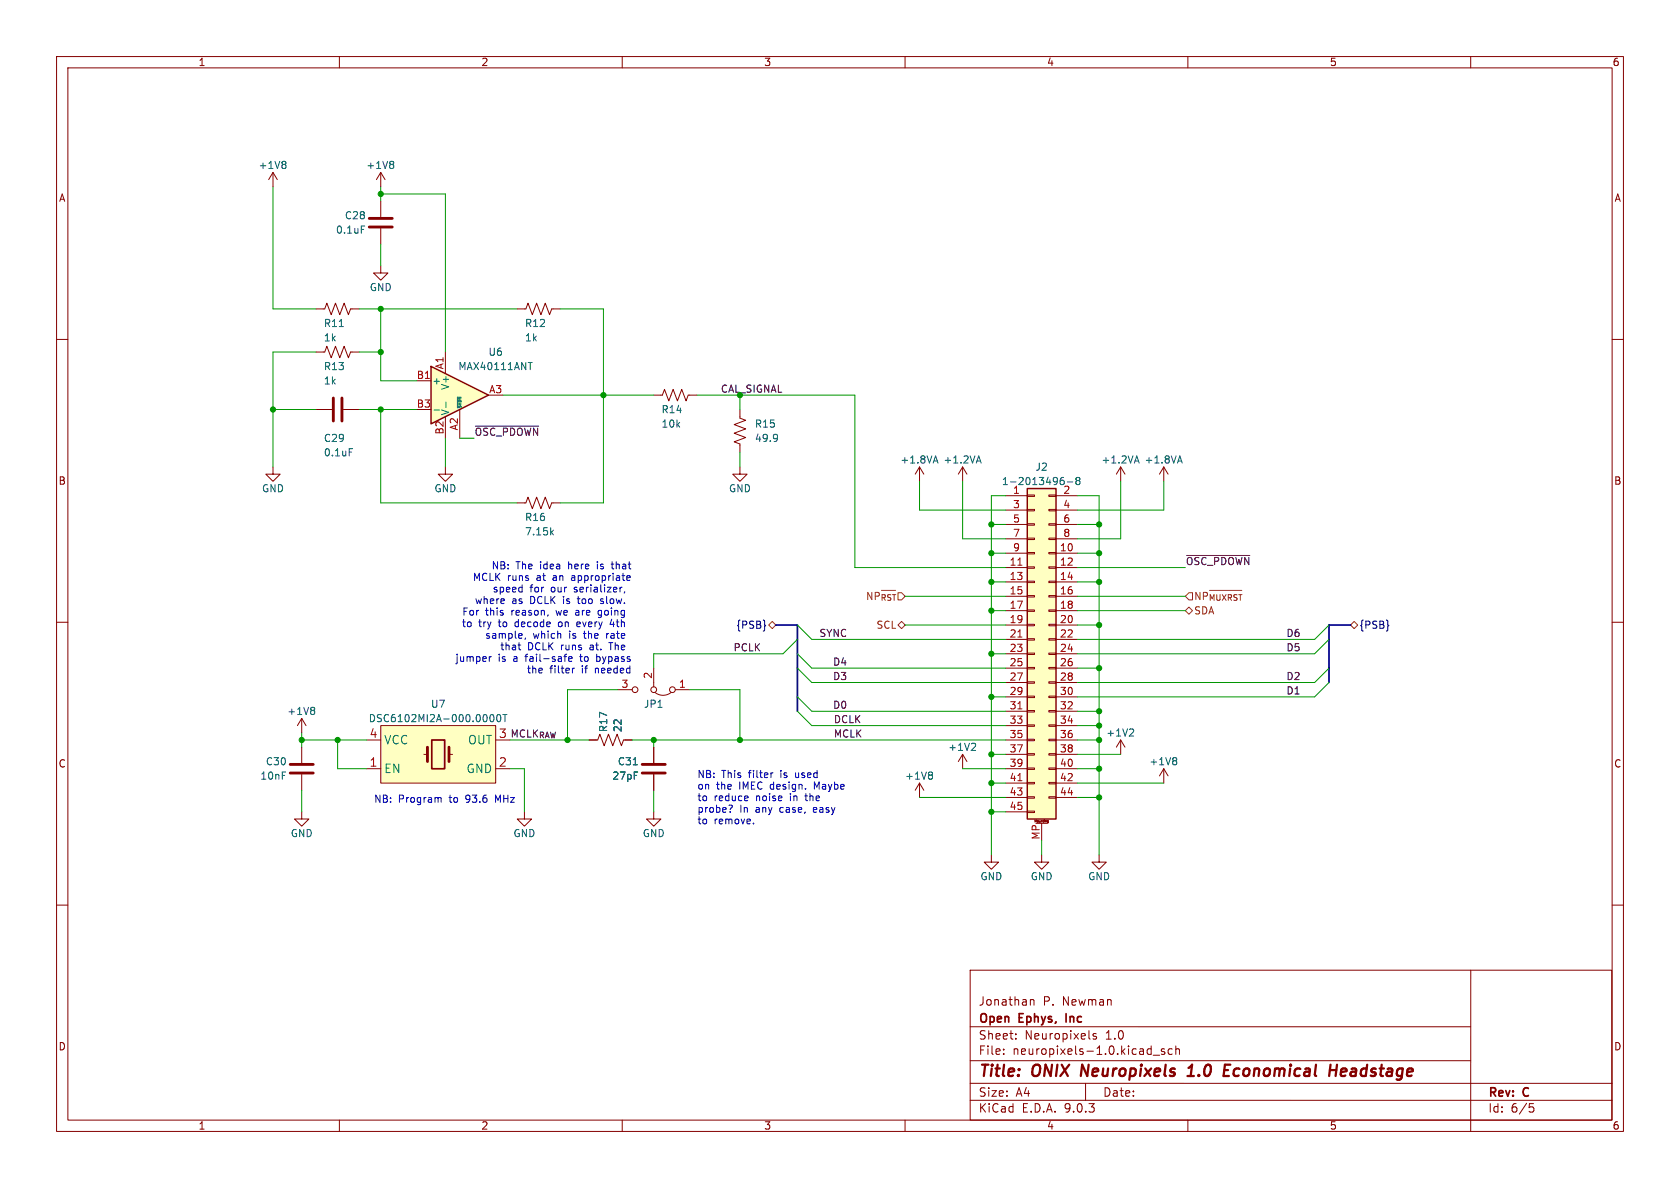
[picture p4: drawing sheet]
<svg xmlns="http://www.w3.org/2000/svg" width="297mm" height="210mm" viewBox="0 0 297 210" stroke-linecap="round" stroke-linejoin="round" font-family="sans-serif">
<g fill="none" stroke="#840000" stroke-width=".18">
<path d="M10 10h277v190h-277zM12 12h273v186h-273zM60 10v2M110 10v2M160 10v2M210 10v2M260 10v2M48.3 30.5l.7 1.3M48.3 30.5l-.8 1.3M48.3 30.5v2.5M67.3 35.6v2.8M67.3 47v1.3h1.3l-1.3 1.2-1.3-1.2h1.3"/>
<path d="M67.3 40.4v2.8M91.4 54.6h1.6l.3-1 .8 2 .8-2 .7 2 .8-2 .8 2 .3-1h1.6M10 60h2M115.6 69.9h1.5l.4-1.1 .7 2.1 .8-2.1 .8 2.1 .7-2.1 .8 2.1 .4-1h1.5M285 60h2M91.4 88.9h1.6l.3-1 .8 2 .8-2 .7 2 .8-2 .8 2 .3-1h1.6M130.8 82.6v1.2h1.3l-1.3 1.3-1.3-1.3h1.3M162.6 82.6l-.8 1.2M162.6 82.6l.7 1.2M162.6 82.6v2.5M170.2 82.6v2.5M170.2 82.6l-.8 1.2"/>
<path d="M170.2 82.6l.7 1.2M205.7 82.6v2.5M205.7 82.6l.8 1.2M205.7 82.6l-.7 1.2M10 110h2M285 110h2M170.2 133.4l-.8 1.2M170.2 133.4l.7 1.2M170.2 133.4v2.5M205.7 135.9l-.7 1.3M205.7 135.9l.8 1.3M205.7 135.9v2.5"/>
<path d="M92.7 143.5v1.3h1.3l-1.3 1.3-1.3-1.3h1.3M175.3 151.1v1.3h1.2l-1.2 1.3-1.3-1.3h1.3M10 160h2M171.5 171.5h113.4v26.5h-113.4zM182.2 176.7v1M182.2 176.8l.2-.1 .3 .1 .1 .9M260 171.5v28.5M285 160h2M60 198v2M110 198v2M160 198v2M171.5 194.5h113.5"/>
<path d="M171.5 191.5h113.5M171.5 187.5h88.5M171.5 181.5h88.5M177.4 186.3v.1M177.4 185.5v.1M179.6 183.6v.1M179.6 182.8v.1M191.9 191.5v3M193.8 182.8l-.4-.1-.2 .2 .1 .2 .5 .2v.3h-.6M203.9 186.5h1.1M205.9 185.5l-.4-.1-.2 .2 .1 .2 .5 .2v.3h-.6M207.2 185.5l-.4-.1-.3 .3v.4l.2 .2h.5"/>
<path d="M207.9 185.5l.2-.1 .3 .1 .1 .9M207.9 184.9v1.5M210 198v2M270.4 195.1h.7M270.5 195.7h.4l.3 .3-.2 .5-.5 .1"/>
</g>
<path d="M191.3 188.2l-.2 2M209.9 190.2h1.2M210.1 188.8l.6-.6-.2 2M216.3 190.2h1M216.4 189.2h.7M216.6 188.2h.9M235.1 189.2h1.1M236.4 188.2l-.3 2M237.8 188.9l-.6 .1-.2 .9 .3 .3h.3M238 189.4l-.9 .1" fill="none" stroke="#840000" stroke-width=".4"/>
<path d="M188.5 179.2v1.5" fill="none" stroke="#840000" stroke-width=".3"/>
<path d="M50.3 28.5l.3 .3-.3 .3 .3 .2v.2l-.3 .3M63.9 39.9h.6M97.5 94.1l.3 .5M97.8 93.7l-.4 .5M165.1 81.5h.6M165.4 80.6l.4 1.3M172.7 81.5h.6M173 80.6l.4 1.3M208.3 81.5h.6M208.6 80.6l.4 1.3M172.2 131.4l.3 .2-.1 .3-.7 .8h.8M207.8 133.9l.2 .3-.2 .3 .2 .2v.3l-.2 .2" fill="none" stroke="#006464" stroke-width=".18"/>
<path d="M65.3 38.6h4M65.3 40.1h4" fill="none" stroke="#840000" stroke-width=".51"/>
<path d="M181.6 86.4h5.1v58.4h-5.1z" fill="#ffffc2"/>
<path d="M181.6 86.4h5.1v58.4h-5.1z" fill="none" stroke="#840000" stroke-width=".25"/>
<g fill="none" stroke="#840000" stroke-width=".18">
<path d="M55.9 54.6h1.5l.4-1 .7 2 .8-2 .8 2 .7-2 .8 2 .4-1h1.5M177.8 87.6h3.8M177.8 90.2h3.8M177.8 92.7h3.8M177.8 95.3h3.8M177.8 97.8h3.8M181.6 87.5h1.3v.3h-1.3zM181.6 90h1.3v.3h-1.3zM181.6 92.6h1.3v.2h-1.3zM181.6 95.1h1.3v.3h-1.3zM181.6 97.7h1.3v.2h-1.3zM185.4 87.5h1.3v.3h-1.3z"/>
<path d="M185.4 90h1.3v.3h-1.3zM185.4 92.6h1.3v.2h-1.3zM185.4 95.1h1.3v.3h-1.3zM185.4 97.7h1.3v.2h-1.3zM186.7 87.6h3.8M186.7 90.2h3.8M186.7 92.7h3.8M186.7 95.3h3.8M186.7 97.8h3.8M177.8 100.3h3.8M177.8 102.9h3.8M177.8 105.4h3.8"/>
<path d="M177.8 108h3.8M177.8 110.5h3.8M177.8 113h3.8M177.8 115.6h3.8M177.8 118.1h3.8M181.6 100.2h1.3v.3h-1.3zM181.6 102.7h1.3v.3h-1.3zM181.6 105.3h1.3v.2h-1.3zM181.6 107.8h1.3v.3h-1.3zM181.6 110.4h1.3v.2h-1.3zM181.6 112.9h1.3v.3h-1.3zM181.6 115.4h1.3v.3h-1.3z"/>
<path d="M181.6 118h1.3v.2h-1.3zM185.4 100.2h1.3v.3h-1.3zM185.4 102.7h1.3v.3h-1.3zM185.4 105.3h1.3v.2h-1.3zM185.4 107.8h1.3v.3h-1.3zM185.4 110.4h1.3v.2h-1.3zM185.4 112.9h1.3v.3h-1.3zM185.4 115.4h1.3v.3h-1.3zM185.4 118h1.3v.2h-1.3zM186.7 100.3h3.8M186.7 102.9h3.8M186.7 105.4h3.8"/>
<path d="M186.7 108h3.8M186.7 110.5h3.8M186.7 113h3.8M186.7 115.6h3.8M186.7 118.1h3.8M177.8 120.7h3.8M177.8 123.2h3.8M177.8 125.7h3.8M177.8 128.3h3.8M177.8 130.8h3.8M177.8 133.4h3.8M177.8 135.9h3.8"/>
<path d="M177.8 138.4h3.8M181.6 120.5h1.3v.3h-1.3zM181.6 123.1h1.3v.2h-1.3zM181.6 125.6h1.3v.3h-1.3zM181.6 128.1h1.3v.3h-1.3zM181.6 130.7h1.3v.2h-1.3zM181.6 133.2h1.3v.3h-1.3zM181.6 135.8h1.3v.2h-1.3zM181.6 138.3h1.3v.3h-1.3zM185.4 120.5h1.3v.3h-1.3zM185.4 123.1h1.3v.2h-1.3zM185.4 125.6h1.3v.3h-1.3z"/>
<path d="M185.4 128.1h1.3v.3h-1.3zM185.4 130.7h1.3v.2h-1.3zM185.4 133.2h1.3v.3h-1.3zM185.4 135.8h1.3v.2h-1.3zM185.4 138.3h1.3v.3h-1.3zM186.7 120.7h3.8M186.7 123.2h3.8M186.7 125.7h3.8M186.7 128.3h3.8M186.7 130.8h3.8M186.7 133.4h3.8M186.7 135.9h3.8"/>
<path d="M186.7 138.4h3.8M177.8 141h3.8M177.8 143.5h3.8M181.6 140.8h1.3v.3h-1.3zM181.6 143.4h1.3v.2h-1.3zM183 145.3v-.4l.1 .3 .1-.3v.4M183.1 145.5h2.1M184.1 145.5v3.1M184.4 144.9v.4M184.6 144.9v.1M184.7 145h-.1M185.2 145.1v.2h.1"/>
<path d="M185.2 145.1h.1M185.3 145.1h-.1M185.3 145.1h.1M185.3 145.1v.3h-.1M185.3 145.3h.1M185.4 140.8h1.3v.3h-1.3zM186.7 141h3.8"/>
</g>
<path d="M179.9 99.9h.8M179.9 112.6h.8M179.9 125.3h.8M179.9 138h.8" fill="none" stroke="#a90000" stroke-width=".18"/>
<path d="M60 57.7h.7M187.5 84.9h.4l.2 .1v.5M188 84.4l-.4 .1M188.7 85.2h1M190.4 84.9l-.2-.2 .2-.3h.3l.2 .2-.2 .3M190.4 84.9l-.2 .3 .1 .3 .1 .2 .4-.1 .1-.2v-.2l-.2-.3M190.4 84.9h.3" fill="none" stroke="#006464" stroke-width=".18"/>
<path d="M76.2 64.8l10.2 5.1-10.2 5z" fill="#ffffc2"/>
<path d="M76.2 64.8l10.2 5.1-10.2 5z" fill="none" stroke="#840000" stroke-width=".25"/>
<path d="M67.3 30.5l.8 1.3M67.3 30.5l-.8 1.3M67.3 30.5v2.5M55.9 62.2h1.5l.4-1 .7 2 .8-2 .8 2 .7-2 .8 2 .4-1h1.5M73.7 67.3h2.5M78.7 62.2v3.8M78.7 73.7v3.8M81.3 72.4v5.1M78.7 82.6v1.2h1.3l-1.3 1.3-1.2-1.3h1.2" fill="none" stroke="#840000" stroke-width=".18"/>
<path d="M69.4 28.5l.2 .3-.2 .3 .2 .2v.2l-.2 .3M76.7 72.5h1M78.8 71.1v.9M80.9 70.2v1.9M93.4 64.1h.7" fill="none" stroke="#006464" stroke-width=".18"/>
<path d="M67.3 128.3h20.3v10.1h-20.3z" fill="#ffffc2"/>
<g fill="none" stroke="#840000" stroke-width=".18">
<path d="M55.9 72.4h2.8M60.7 72.4h2.8M130.8 72.4v1.5l1 .4-2 .8 2 .7-2 .8 2 .7-2 .8 1 .4v1.5M48.3 82.6v1.2h1.2l-1.2 1.3-1.3-1.3h1.3M198.1 82.6v2.5M198.1 82.6l.8 1.2M198.1 82.6l-.7 1.2M115.6 118.1v3.3M53.3 127l.8 1.3M53.3 127l-.7 1.3M53.3 127v2.5M53.3 132.1v2.8"/>
<path d="M53.3 136.9v2.8M64.8 130.8h2.5M64.8 135.9h2.5M67.3 128.3h20.3v10.1h-20.3zM74.9 133.4h.7M79.4 133.4h.6M87.6 130.8h2.6M87.6 135.9h2.6M104.1 130.8h1.6l.3-1 .8 2 .8-2 .7 2 .8-2 .8 2 .3-1h1.6M109.2 121.9h2.6M115.6 132.1v2.8M115.6 136.9v2.8"/>
<path d="M115.8 122.4a2.26 2.26 0 0 0 2.8 0M119.4 121.9h2.5M162.6 138.4l-.8 1.3M162.6 138.4l.7 1.3M162.6 138.4v2.6M198.1 130.8l-.7 1.3M198.1 130.8l.8 1.3M198.1 130.8v2.6M53.3 143.5v1.3h1.3l-1.3 1.3-1.2-1.3h1.2M115.6 143.5v1.3h1.2l-1.2 1.3-1.3-1.3h1.3M184.1 151.1v1.3h-1.2l1.2 1.3 1.3-1.3h-1.3M194.3 151.1v1.3h-1.3l1.3 1.3 1.3-1.3h-1.3"/>
<circle cx="112.3" cy="121.9" r=".51"/>
<circle cx="115.6" cy="121.9" r=".51"/>
<circle cx="118.9" cy="121.9" r=".51"/>
</g>
<path d="M58.9 70.4v4M60.5 70.4v4M51.3 135.1h4.1M51.3 136.7h4.1M75.6 132.1v2.5M79.4 132.1v2.5M113.5 135.1h4.1M113.5 136.7h4.1" fill="none" stroke="#840000" stroke-width=".51"/>
<path d="M76.3 130.8h2.3v5.1h-2.3z" fill="none" stroke="#840000" stroke-width=".3"/>
<g fill="none" stroke="#006464" stroke-width=".18">
<path d="M61.7 79.3h.6M137.3 76.8l.1 .1a1.07 1.07 0 0 1-.1 1M137.5 77.3l-.2 .2M200.7 81.5h.6M201 80.6l.4 1.3M55.4 125l.2 .3-.2 .3 .2 .2v.3l-.2 .2M86.8 126.4l.1-.1a.68 .68 0 0 1 .4 .6 .68 .68 0 0 1-.4 .7 .84 .84 0 0 1-.1-1.2zM87.9 126.4l.2-.1a.68 .68 0 0 1 .5 .6 .68 .68 0 0 1-.5 .7l-.2-.1-.1-.4zM88.9 126.3h.7M89.3 126.3v1.3M112 135.2h.7M164.6 136.5l.3 .2-.3 .3 .3 .3v.2l-.3 .2"/>
<path d="M200.2 128.8l.2 .3v.3l-.8 .7h.8"/>
</g>
<path d="M135.2 110.5l.2 .1h-.2M245.4 110.5l.1 .1h-.1" fill="none" stroke="#000084" stroke-width=".18"/>
<path d="M136.5 109.9l.7 .6-.7 .6-.6-.6zM159.4 109.9l.6 .6-.6 .6-.7-.6zM209.5 108l.7-.7 .6 .7-.6 .6zM209.5 105.4l.7-.6h.6v1.2h-.6zM213.8 104.4h5.7M238.8 110.5l.6-.6 .6 .6-.6 .6z" fill="none" stroke="#725600" stroke-width=".18"/>
<path d="M84 75.3h11.2M209.8 98.2h11.2" fill="none" stroke="#0f0f0f" stroke-width=".18"/>
<path d="M137.2 110.5h3.8v15.2M238.8 110.5h-3.9v10.2" fill="none" stroke="#000084" stroke-width=".3"/>
<g fill="none" stroke="#009600" stroke-width=".18">
<path d="M48.3 33v21.6h7.6M67.3 33v2.6M67.3 34.3h11.4v27.9M63.5 54.6h27.9M67.3 43.2v3.8M67.3 54.6v12.7h6.4M99.1 54.6h7.6v34.3h-7.6M48.3 72.4h7.6M55.9 62.2h-7.6v20.4M63.5 72.4h10.2M63.5 62.2h3.8M67.3 72.4v16.5h24.1"/>
<path d="M78.7 77.5v5.1M81.3 77.5h2.5M88.9 69.9h26.7M123.2 69.9h27.9v30.4h26.7M130.8 69.9v2.5M130.8 80v2.6M162.6 85.1v5.1h15.2M170.2 85.1v10.2h7.6M175.3 97.8h2.5M175.3 92.7h2.5M177.8 87.6h-2.5v63.5M190.5 87.6h3.8v63.5"/>
<path d="M190.5 97.8h3.8M190.5 92.7h3.8M198.1 85.1v10.2h-7.6M205.7 85.1v5.1h-15.2M141 113l-2.6 2.6h-22.8v2.5M141 110.5l2.5 2.5h34.3M141 118.1l2.5 2.6h34.3M141 115.6l2.5 2.5h34.3M160 110.5h17.8M160 105.4h17.8M175.3 115.6h2.5M175.3 108h2.5"/>
<path d="M175.3 102.9h2.5M190.5 108h19M190.5 110.5h3.8M190.5 105.4h19M190.5 100.3h19M190.5 118.1h3.8M190.5 102.9h3.8M234.9 113l-2.5 2.6h-41.9M234.9 110.5l-2.5 2.5h-41.9M234.9 118.1l-2.5 2.6h-41.9M53.3 130.8h11.5M53.3 129.5v2.6"/>
<path d="M53.3 139.7v3.8M59.7 130.8v5.1h5.1M90.2 130.8h13.9M90.2 135.9h2.5v7.6M109.2 121.9h-8.9v8.9M111.8 130.8h66M115.6 130.8v1.3M115.6 139.7v3.8M121.9 121.9h8.9v8.9M141 125.7l2.5 2.6h34.3M141 123.2l2.5 2.5h34.3M170.2 135.9h7.6"/>
<path d="M175.3 123.2h2.5M175.3 133.4h2.5M175.3 138.4h2.5M190.5 128.3h3.8M190.5 130.8h3.8M190.5 133.4h7.6M190.5 135.9h3.8M190.5 125.7h3.8M190.5 138.4h15.2M234.9 120.7l-2.5 2.5h-41.9M162.6 141h15.2M175.3 143.5h2.5"/>
<path d="M184.1 148.6v2.5M190.5 141h3.8"/>
</g>
<g fill="none" stroke="#0000c2" stroke-width=".18">
<path d="M108 99.7h.5M108.2 99.3l.1 1.2M86.5 116.1v.8M86.9 116.1l-.4 .2M91.6 114h.5M91.8 114.8l.3 .1M92.9 112.8l-.1 .2M96.9 108.7l-.1 .2M99.7 116.1h.5M100 115.7l-.1 .1M100.5 116.5l.6-.1v-.3h-.4l-.2 .2 .1 .6h.5M101.2 118.1v.9"/>
<path d="M101.6 118.1l-.4 .3M102.2 109.9l-.2 .2v.5l.2 .2M102.6 110.2l-.6 .2M105.5 115.7v1.2M105.5 116.9h.1M105.6 116.1h-.1M105.8 109.1l.1 .1M106 107.9l-.3 .2v.4l.3 .2M106.2 106.6l.1 .1M106.3 105.9l-.1 .1 .1 .3M108.2 109.5l-.4 .9h.8M110 103.8l-.3 .1"/>
<path d="M110.5 104.6l-.2 .2M110.9 102.5h.5M110.9 101.8h.3l.2 .3-.6 .1M136.7 136.6l-.3 .1M77.6 141l.4 .2v.6M129.3 142.3l.2 .3-.3 .3M132.2 140.8v.2l-.6 .1M133.2 145.5v.1"/>
</g>
<g fill="#009600" stroke="#009600" stroke-width=".18">
<circle cx="130.8" cy="130.8" r=".46"/>
<circle cx="194.3" cy="110.5" r=".46"/>
<circle cx="194.3" cy="118.1" r=".46"/>
<circle cx="194.3" cy="130.8" r=".46"/>
<circle cx="194.3" cy="141" r=".46"/>
<circle cx="194.3" cy="128.3" r=".46"/>
<circle cx="194.3" cy="125.7" r=".46"/>
<circle cx="175.3" cy="143.5" r=".46"/>
<circle cx="175.3" cy="138.4" r=".46"/>
<circle cx="194.3" cy="135.9" r=".46"/>
<circle cx="115.6" cy="130.8" r=".46"/>
<circle cx="175.3" cy="97.8" r=".46"/>
<circle cx="175.3" cy="102.9" r=".46"/>
<circle cx="194.3" cy="92.7" r=".46"/>
<circle cx="175.3" cy="108" r=".46"/>
<circle cx="194.3" cy="102.9" r=".46"/>
<circle cx="194.3" cy="97.8" r=".46"/>
<circle cx="175.3" cy="92.7" r=".46"/>
<circle cx="175.3" cy="133.4" r=".46"/>
<circle cx="175.3" cy="123.2" r=".46"/>
<circle cx="175.3" cy="115.6" r=".46"/>
<circle cx="106.7" cy="69.9" r=".46"/>
<circle cx="48.3" cy="72.4" r=".46"/>
<circle cx="67.3" cy="72.4" r=".46"/>
<circle cx="67.3" cy="62.2" r=".46"/>
<circle cx="67.3" cy="34.3" r=".46"/>
<circle cx="67.3" cy="54.6" r=".46"/>
<circle cx="59.7" cy="130.8" r=".46"/>
<circle cx="53.3" cy="130.8" r=".46"/>
</g>
<g font-size="2.8" fill="#840000">
<text x="172.9" y="190.9">Title:</text>
<text x="182.6" y="190.9">ONIX</text>
<text x="191.9" y="190.9">Neuropixels</text>
<text x="211.7" y="190.9">1.0</text>
<text x="218.8" y="190.9">Economical</text>
<text x="238.2" y="190.9">Headstage</text>
</g>
<g font-size="2.1" fill="#a90000">
<text x="65.2" y="130.6">4</text>
<text x="88.1" y="130.6">3</text>
<text x="65.2" y="135.6">1</text>
<text x="88.1" y="135.6">2</text>
</g>
<g font-size="2.1" fill="#006464">
<text x="67.8" y="131.8">VCC</text>
<text x="82.7" y="131.8">OUT</text>
<text x="67.8" y="136.9">EN</text>
<text x="82.4" y="136.9">GND</text>
</g>
<g font-size="2.1" fill="#840000">
<text x="172.9" y="178">Jonathan</text>
<text x="184.4" y="178">P.</text>
<text x="187.9" y="178">Newman</text>
<text x="172.9" y="184">Sheet:</text>
<text x="172.9" y="181.2">Open</text>
<text x="180.2" y="181.2">Ephys,</text>
<text x="181.1" y="184">Neuropixels</text>
<text x="189.1" y="181.2">Inc</text>
<text x="195.5" y="184">1.0</text>
<text x="172.9" y="186.7">File:</text>
<text x="179" y="186.7">neuropixels-1.0.kicad_sch</text>
<text x="172.9" y="196.9">KiCad</text>
<text x="172.9" y="194.1">Size:</text>
<text x="179.6" y="194.1">A4</text>
<text x="180.6" y="196.9">E.D.A.</text>
<text x="188.2" y="196.9">9.0.3</text>
<text x="194.9" y="194.1">Date:</text>
<text x="263" y="194.3">Rev:</text>
<text x="263" y="196.9">Id:</text>
<text x="267.1" y="196.9">6/5</text>
<text x="269.4" y="194.3">C</text>
</g>
<g font-size="1.8" fill="#840000">
<text x="35" y="11.9">1</text>
<text x="85" y="11.9">2</text>
<text x="135" y="11.9">3</text>
<text x="185" y="11.9">4</text>
<text x="235" y="11.9">5</text>
<text x="285" y="11.9">6</text>
<text x="10.3" y="35.9">A</text>
<text x="285.3" y="35.9">A</text>
<text x="10.3" y="85.9">B</text>
<text x="285.3" y="85.9">B</text>
<text x="10.3" y="135.9">C</text>
<text x="285.3" y="135.9">C</text>
<text x="10.3" y="185.9">D</text>
<text x="285.3" y="185.9">D</text>
<text x="35" y="199.9">1</text>
<text x="85" y="199.9">2</text>
<text x="135" y="199.9">3</text>
<text x="185" y="199.9">4</text>
<text x="235" y="199.9">5</text>
<text x="285" y="199.9">6</text>
</g>
<g font-size="1.8" fill="#006464">
<text x="45.6" y="30.1">+1V8</text>
<text x="64.7" y="30.1">+1V8</text>
<text x="59.3" y="41.5">0.1uF</text>
<text x="60.9" y="39">C28</text>
<text x="65.3" y="51.7">GND</text>
<text x="57.2" y="58">R11</text>
<text x="92.7" y="58">R12</text>
<text x="57.2" y="60.6">1k</text>
<text x="57.2" y="65.6">R13</text>
<text x="80.9" y="65.6">MAX40111ANT</text>
<text x="86.3" y="63.1">U6</text>
<text x="92.7" y="60.6">1k</text>
<text x="57.2" y="68.2">1k</text>
<text x="76.3" y="68.2">+</text>
<text x="79.6" y="69" transform="rotate(-90 79.6 69)">V+</text>
<text x="116.8" y="75.8">10k</text>
<text x="116.8" y="73.3">R14</text>
<text x="133.4" y="75.8">R15</text>
<text x="57.2" y="78.3">C29</text>
<text x="57.2" y="80.9">0.1uF</text>
<text x="133.4" y="78.3">49.9</text>
<text x="159.1" y="82.1">+1.8VA</text>
<text x="166.7" y="82.1">+1.2VA</text>
<text x="183" y="83.4">J2</text>
<text x="194.6" y="82.1">+1.2VA</text>
<text x="202.3" y="82.1">+1.8VA</text>
<text x="46.2" y="87.2">GND</text>
<text x="76.7" y="87.2">GND</text>
<text x="128.8" y="87.2">GND</text>
<text x="177" y="86">1-2013496-8</text>
<text x="187.9" y="87.4">2</text>
<text x="92.7" y="92.3">R16</text>
<text x="92.7" y="94.8">7.15k</text>
<text x="76.1" y="125.3">U7</text>
<text x="113.7" y="125.3">JP1</text>
<text x="50.7" y="126.6">+1V8</text>
<text x="65.1" y="127.9">DSC6102MI2A-000.0000T</text>
<text x="107.5" y="129.5" transform="rotate(-90 107.5 129.5)">R17</text>
<text x="110.1" y="129.5" transform="rotate(-90 110.1 129.5)">22</text>
<text x="195.5" y="130.4">+1V2</text>
<text x="46.9" y="135.5">C30</text>
<text x="109.1" y="135.5">C31</text>
<text x="167.5" y="132.9">+1V2</text>
<text x="203.1" y="135.5">+1V8</text>
<text x="45.9" y="138">10nF</text>
<text x="108.2" y="138">27pF</text>
<text x="159.9" y="138">+1V8</text>
<text x="51.3" y="148.2">GND</text>
<text x="90.7" y="148.2">GND</text>
<text x="113.5" y="148.2">GND</text>
<text x="173.2" y="155.8">GND</text>
<text x="182.1" y="155.8">GND</text>
<text x="192.3" y="155.8">GND</text>
</g>
<g font-size="1.8" fill="#a90000">
<text x="78.5" y="65.4" transform="rotate(-90 78.5 65.4)">A1</text>
<text x="73.6" y="67.1">B1</text>
<text x="86.4" y="69.6">A3</text>
<text x="73.6" y="72.1">B3</text>
<text x="78.5" y="76.9" transform="rotate(-90 78.5 76.9)">B2</text>
<text x="79.6" y="73.5" transform="rotate(-90 79.6 73.5)">V-</text>
<text x="81" y="76.2" transform="rotate(-90 81 76.2)">A2</text>
<text x="179" y="87.4">1</text>
<text x="179" y="89.9">3</text>
<text x="187.9" y="89.9">4</text>
<text x="179" y="92.5">5</text>
<text x="179" y="95">7</text>
<text x="187.9" y="92.5">6</text>
<text x="187.9" y="95">8</text>
<text x="178.4" y="100.1">11</text>
<text x="179" y="97.5">9</text>
<text x="187.3" y="97.5">10</text>
<text x="187.3" y="100.1">12</text>
<text x="178.4" y="102.6">13</text>
<text x="178.4" y="105.2">15</text>
<text x="178.4" y="107.7">17</text>
<text x="187.3" y="102.6">14</text>
<text x="187.3" y="105.2">16</text>
<text x="187.3" y="107.7">18</text>
<text x="178.4" y="110.2">19</text>
<text x="178.4" y="112.8">21</text>
<text x="187.3" y="110.2">20</text>
<text x="187.3" y="112.8">22</text>
<text x="178.4" y="115.3">23</text>
<text x="178.4" y="117.9">25</text>
<text x="187.3" y="115.3">24</text>
<text x="187.3" y="117.9">26</text>
<text x="109.8" y="121.7">3</text>
<text x="115.3" y="120.1" transform="rotate(-90 115.3 120.1)">2</text>
<text x="119.9" y="121.7">1</text>
<text x="178.4" y="120.4">27</text>
<text x="178.4" y="122.9">29</text>
<text x="178.4" y="125.5">31</text>
<text x="187.3" y="120.4">28</text>
<text x="187.3" y="122.9">30</text>
<text x="187.3" y="125.5">32</text>
<text x="178.4" y="128">33</text>
<text x="178.4" y="130.6">35</text>
<text x="187.3" y="128">34</text>
<text x="187.3" y="130.6">36</text>
<text x="178.4" y="133.1">37</text>
<text x="178.4" y="135.6">39</text>
<text x="187.3" y="133.1">38</text>
<text x="187.3" y="135.6">40</text>
<text x="178.4" y="138.2">41</text>
<text x="178.4" y="140.7">43</text>
<text x="178.4" y="143.3">45</text>
<text x="187.3" y="138.2">42</text>
<text x="187.3" y="140.7">44</text>
<text x="183.9" y="148.5" transform="rotate(-90 183.9 148.5)">MP</text>
</g>
<g font-size="1.8" fill="#009600">
<text x="127.3" y="69.5">CAL_SIGNAL</text>
<text x="90.2" y="130.5">MCLK_{RAW}</text>
</g>
<g font-size="1.8" fill="#0f0f0f">
<text x="83.8" y="77.1">~{OSC_PDOWN}</text>
<text x="209.5" y="100">~{OSC_PDOWN}</text>
<text x="144.8" y="112.7">SYNC</text>
<text x="227.3" y="112.7">D6</text>
<text x="129.6" y="115.2">PCLK</text>
<text x="147.2" y="117.8">D4</text>
<text x="227.3" y="115.2">D5</text>
<text x="147.2" y="125.4">D0</text>
<text x="147.2" y="120.3">D3</text>
<text x="227.3" y="120.3">D2</text>
<text x="227.3" y="122.8">D1</text>
<text x="147.3" y="127.9">DCLK</text>
<text x="147.3" y="130.5">MCLK</text>
</g>
<g font-size="1.8" fill="#0000c2">
<text x="86.8" y="100.7">NB:</text>
<text x="91.2" y="100.7">The</text>
<text x="95.6" y="100.7">idea</text>
<text x="100.7" y="100.7">here</text>
<text x="106" y="100.7">is</text>
<text x="108.8" y="100.7">that</text>
<text x="83.5" y="102.8">MCLK</text>
<text x="83.9" y="106.9">where</text>
<text x="87" y="104.8">speed</text>
<text x="89.7" y="102.8">runs</text>
<text x="90.5" y="106.9">as</text>
<text x="93.7" y="104.8">for</text>
<text x="93.8" y="106.9">DCLK</text>
<text x="95" y="102.8">at</text>
<text x="97.5" y="104.8">our</text>
<text x="98" y="102.8">an</text>
<text x="99.8" y="106.9">is</text>
<text x="101.5" y="102.8">appropriate</text>
<text x="101.8" y="104.8">serializer,</text>
<text x="102.6" y="106.9">too</text>
<text x="106.8" y="106.9">slow.</text>
<text x="81.6" y="111">to</text>
<text x="81.6" y="108.9">For</text>
<text x="84.6" y="111">try</text>
<text x="85.7" y="113">sample,</text>
<text x="85.8" y="108.9">this</text>
<text x="88.3" y="111">to</text>
<text x="90.5" y="108.9">reason,</text>
<text x="91.3" y="111">decode</text>
<text x="94.2" y="113">which</text>
<text x="98.6" y="108.9">we</text>
<text x="99.2" y="111">on</text>
<text x="100.7" y="113">is</text>
<text x="102.2" y="108.9">are</text>
<text x="102.7" y="111">every</text>
<text x="103.5" y="113">the</text>
<text x="106.4" y="108.9">going</text>
<text x="107.7" y="113">rate</text>
<text x="108.7" y="111">4th</text>
<text x="80.4" y="117.1">jumper</text>
<text x="88.1" y="117.1">is</text>
<text x="88.3" y="115">that</text>
<text x="90.9" y="117.1">a</text>
<text x="93.1" y="119.1">the</text>
<text x="93.2" y="117.1">fail-safe</text>
<text x="93.3" y="115">DCLK</text>
<text x="97.2" y="119.1">filter</text>
<text x="99.3" y="115">runs</text>
<text x="103" y="119.1">if</text>
<text x="103.1" y="117.1">to</text>
<text x="104.5" y="115">at.</text>
<text x="105.5" y="119.1">needed</text>
<text x="106.1" y="117.1">bypass</text>
<text x="108.2" y="115">The</text>
<text x="123.2" y="137.6">NB:</text>
<text x="127.6" y="137.6">This</text>
<text x="132.5" y="137.6">filter</text>
<text x="138.3" y="137.6">is</text>
<text x="141.1" y="137.6">used</text>
<text x="66" y="142">NB:</text>
<text x="70.4" y="142">Program</text>
<text x="79.6" y="142">to</text>
<text x="82.6" y="142">93.6</text>
<text x="88" y="142">MHz</text>
<text x="123.2" y="139.7">on</text>
<text x="123.2" y="141.7">to</text>
<text x="123.2" y="143.8">probe?</text>
<text x="126.2" y="141.7">reduce</text>
<text x="126.7" y="139.7">the</text>
<text x="130.8" y="143.8">In</text>
<text x="130.8" y="139.7">IMEC design.</text>
<text x="133.7" y="143.8">any</text>
<text x="133.8" y="141.7">noise</text>
<text x="138.1" y="143.8">case,</text>
<text x="139.9" y="141.7">in</text>
<text x="142.9" y="141.7">the</text>
<text x="144.3" y="143.8">easy</text>
<text x="144.4" y="139.7">Maybe</text>
<text x="123.2" y="145.8">to</text>
<text x="126.2" y="145.8">remove.</text>
</g>
<g font-size="1.8" fill="#725600">
<text x="152.9" y="106.3">NP_{~{RST}}</text>
<text x="211" y="106.3">NP_{~{MUXRST}}</text>
<text x="154.8" y="111.4">SCL</text>
<text x="211" y="108.8">SDA</text>
</g>
<g font-size="1.8" fill="#000084">
<text x="130.1" y="111.4">{PSB}</text>
<text x="240.2" y="111.4">{PSB}</text>
</g>
<text font-size=".7" fill="#006464" x="81.8" y="72.3" transform="rotate(-90 81.8 72.3)">~{SHDN}</text>
<text font-size=".5" fill="#840000" x="182.7" y="145.6">Mounting</text>
</svg>
